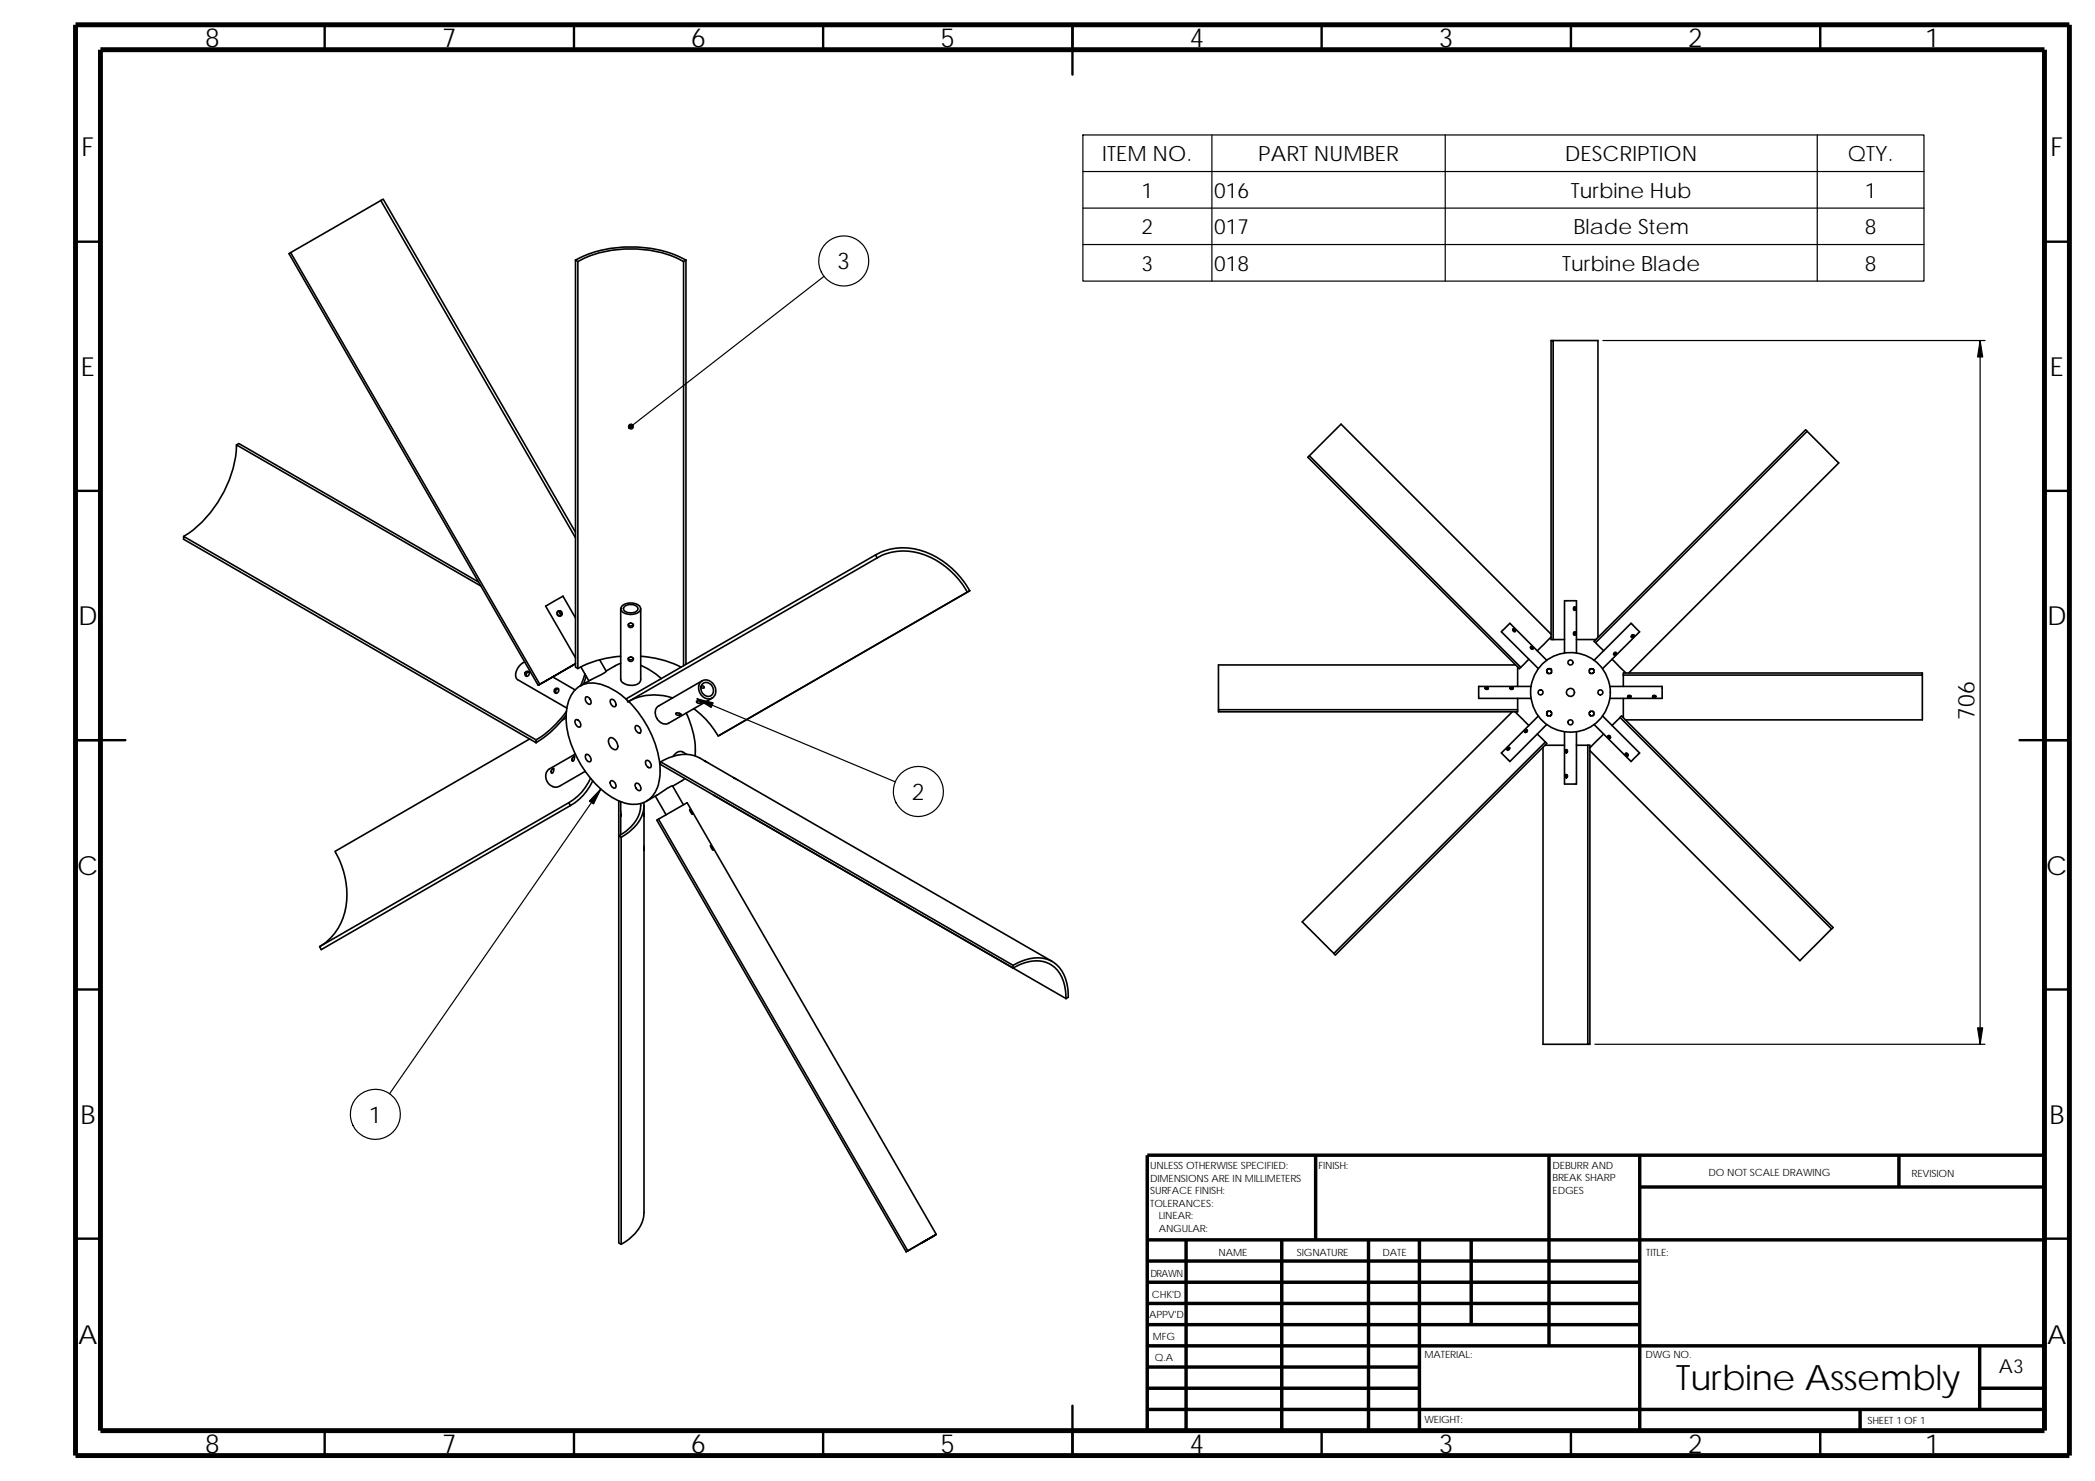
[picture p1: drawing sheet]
<svg xmlns="http://www.w3.org/2000/svg" width="297mm" height="210mm" viewBox="0 0 297 210" stroke-linecap="round" stroke-linejoin="round" font-family="sans-serif">
<g fill="none" stroke="#000" stroke-width=".34">
<path d="M46 3.5v3.5M81.4 3.5v3.5M116.7 3.5v3.5M152.1 3.5v7.1M187.4 3.5v3.5M222.7 3.5v3.5M258.1 3.5v3.5M10.7 34.3h3.5M289.9 34.3h3.5M10.7 69.6h3.5M289.9 69.6h3.5M10.7 104.9h7.1"/>
<path d="M286.3 104.9h7.1M10.7 140.3h3.5M289.9 140.3h3.5M10.7 175.6h3.5M289.9 175.6h3.5M152.1 199.3v7.1M46 202.8v3.6M81.4 202.8v3.6M116.7 202.8v3.6M187.4 202.8v3.6M222.7 202.8v3.6M258.1 202.8v3.6"/>
</g>
<g fill="none" stroke="#000" stroke-width=".49">
<path d="M162.7 175.8h127.2M162.7 178.8h69.8M168.2 175.8v27M181.7 175.8v27M186.5 163.8v12M194 175.8v27M201.2 175.8v27M208.6 175.8v12M219.6 163.8v27M232.5 168.3h57.4M232.5 163.8v39M269.2 163.8v4.5"/>
<path d="M289.9 163.8h-127.2v39M162.7 190.8h127.2M162.7 193.8h38.5M162.7 196.8h38.5M162.7 199.8h127.2M162.7 181.8h69.8M162.7 184.8h69.8M162.7 187.8h69.8M263.7 199.8v3M280.7 196.8h9.2M280.7 190.8v9"/>
</g>
<path d="M10.7 3.5h282.7v202.9h-282.7zM14.2 7h275.7v195.8h-275.7z" fill="none" stroke="#000" stroke-width=".7" stroke-linecap="butt"/>
<g fill="none" stroke="#000" stroke-width=".23">
<path d="M41.2 35.8l-.2 .2 35.3 61.2M41.2 35.8l35.3 61.2M54 28.4l.3-.2 27.3 47.3M54 28.4l27.6 47.8M54 28.4l-12.8 7.4M81.6 36.9a17.4 17.4 0 0 1 15.7 0M81.6 36.9v57.7l.3 .2M81.6 36.9l.3 .2M81.9 37.1a16.5 16.5 0 0 1 15 0v57.3M81.9 37.1v57.7M97.3 36.9v57.3M97.3 36.9l-.4 .2"/>
<path d="M219.9 48.3h.3v42.4h-.3zM220.2 48.3h6.4v42.1M26 76.1a16.5 16.5 0 0 0 7.5-13l34.7 20M33.5 63.1l.4-.2 33.9 19.6M124.1 78.7a8.8 8.8 0 0 1 9.6 .9 12.7 12.7 0 0 1 3.8 4.2M124.1 78.7l.3 .4M124.1 78.7l-35.3 20.4 .2 .4M124.4 79.1a8.4 8.4 0 0 1 9.1 .8 12.2 12.2 0 0 1 3.7 4l.3-.1M124.4 79.1l-35.4 20.4M185.4 64.8l.2-.2 30 30-.2 .2zM185.6 64.6l4.5-4.5 29.8 29.8M256.2 61.2l4.5 4.4-29.8 29.8"/>
<path d="M74.4 93.9a1.93 1.93 0 0 0-1.1 2.3l7.1 4.2M75 95.3l-.3 .1-.1 .2 .1 .3M76.3 97.2l5.3-3.1zM78.4 96l3.1 1.8M78.7 97.7l.4-.1 .1 .3a.34 .34 0 0 1-.5 .4 .34 .34 0 0 1 0-.6zM79.2 86.7a.38 .38 0 0 0-.1 .4 .38 .38 0 0 0 .4 .2M79.2 97.7l-.3 .1-.1 .2v.3M79.4 86.6a.36 .36 0 0 0 .3 .5M79.4 86.6v.3l.3 .2a.36 .36 0 0 1-.3-.4zM79.5 86.6v.3l.2 .2M81.6 87.6l-1.8-3.1-2.4 1.4 4.2 7.4M82.4 94.6l1.1 1.9"/>
<path d="M82.9 95.6l-.5 1.6M83 98.9a.53 .53 0 0 1 .8 .5l-.1 .4a.66 .66 0 0 1-.7-.9zM83.1 95.9l-.4 1.1M85 93.6l1 1.6-3.8 2.1M86.6 99.2a.68 .68 0 0 1 .6 1 .68 .68 0 0 1-.6-1zM88 94.1l-.7 .3-1.4 .7M88 93a14.8 14.8 0 0 0-6.1 1.8M88.2 85.9a1.98 1.98 0 0 1 2.5 .1 .73 .73 0 0 1-.7 1 1.53 1.53 0 0 1-2-.7zM88.6 86a1.26 1.26 0 0 1 1.9 .3 1.23 1.23 0 0 1-1.9 .3 .4 .4 0 0 1 0-.6zM88.9 99.2a9 9 0 0 0-4.6-2.3 3.5 3.5 0 0 0-3.8 3.1 12.3 12.3 0 0 0 2.2 9 10.8 10.8 0 0 0 6.5 5 3.6 3.6 0 0 0 4.3-3.3 13 13 0 0 0-3-9.6l-1.4-1.7M89.1 88.5a.38 .38 0 0 0 .3 .3 .38 .38 0 0 0 .4-.3M89.1 93.3v.1a.36 .36 0 0 0 .6 .1l.1-.2"/>
<path d="M89.2 88.4a.36 .36 0 0 1 .4 0 .36 .36 0 0 1 .1 .4l-.2 .2-.3-.1-.2-.3zM89.2 93.2a.35 .35 0 0 1 .4 0 .35 .35 0 0 1 .2 .4l-.2 .2h-.3a.31 .31 0 0 1-.1-.6zM90.8 94.3l1.6 .9 1.4 1M90.8 93a14.9 14.9 0 0 1 5.8 1.6M90.8 86.3v10.1a.9 .9 0 0 1-.9 .7 1.59 1.59 0 0 1-1.9-.7v-10.1M95.4 99a7.8 7.8 0 0 0-6.4 .5M98.8 99.4h.3l.4 .2a.45 .45 0 0 1-.7-.2zM99.3 96.7a1.37 1.37 0 0 1 1.5 0 1.37 1.37 0 0 1 .7 1.3 1.06 1.06 0 0 1-.7 1.1 1.06 1.06 0 0 1-1.2-.3 1.52 1.52 0 0 1-.3-2.1zM99.5 97.2l.3 .1v.2h-.4M99.6 96.5l-6.2 3.6a1.5 1.5 0 0 0 .6 2.5l.3 .1 .5-.2M99.6 97a1.03 1.03 0 0 1 1.4 .3 1.03 1.03 0 0 1-.2 1.4 1.08 1.08 0 0 1-1.2-.5 1.08 1.08 0 0 1 0-1.2zM101 99l-6.3 3.6"/>
<path d="M137.5 83.8l-35.7 20.6M210.6 97.7h.4M214.1 97.7h.4M214.5 89.3l.3 .3M214.9 94.3h-42.1v6.3M215.2 99v1.6M215.2 94.6v2.7M216.8 93.5l-1.2 1.1M217 91.8l.3 .3M217 91.7l.3 .1v.2a.23 .23 0 0 1-.3 0 .23 .23 0 0 1 0-.3zM217.1 97.3h-7.4v1.7h7.4M219.3 93.6l-5.2-5.2-1.1 1-.1 .2 5.2 5.2"/>
<path d="M219.9 90.3l-1.9 2M220.2 90.7h1.6M221.8 92.6v-7.4h1.7v7.4M223.2 86.1h.2v.3a.14 .14 0 0 1-.1 .1 .14 .14 0 0 1-.2-.1zM223.2 89.6h.1l.1 .3a.16 .16 0 0 1-.1 .1 .16 .16 0 0 1-.2-.1zM223.2 86.1v.4M223.2 89.6v.4M223.5 90.7h2.8M226 93.6l5.3-5.2 1.2 1.2-5.3 5.2M226 90.9l30-30 .2 .3-30 29.9zM226.2 91.1l1.2 1.2M228.3 97.3h7.4v1.7h-7.4"/>
<path d="M228.6 93.5l1.9 1.9M228.8 92.6l.3-.1 .1 .1-.2 .3h-.1zM229.1 92.5l-.3 .3M230.2 95.4h42.4v.3h-42.4zM230.2 95.7v1.6M230.2 99v2.8M230.8 98.7h.4M230.8 98.7l.3-.1a.14 .14 0 0 1 .1 .2 .14 .14 0 0 1-.1 .1l-.3-.1zM231.4 90h.2l.1 .1-.2 .3-.2-.1zM231.6 90l-.3 .3M234.4 98.7h.3M234.4 98.7l.2-.1 .2 .2-.4 .1z"/>
<path d="M272.6 95.7v6.4h-42.2M75.1 104.8l-27.6 15.9a11.1 11.1 0 0 1 .7 10.5 7.6 7.6 0 0 1-2.9 3M76 104.9l-50-28.8v.4l50 28.8M76 104.9v.4M78.3 109l.1-.1a.48 .48 0 0 1-.2 .7l-.1-.3zM80.3 101.8l-.7 .4M80.3 101.4a14.6 14.6 0 0 1-4.3 3.9M80.3 100.9a14.7 14.7 0 0 1-4.3 4M80.6 113.8l.3 .4M80.6 113.8l-35.3 20.4 .2 .4 35.4-20.4M81.3 107.3l.2-.1-.1 .5-.2 .2-.1-.3zM81.6 106.9l-3.7 2.1a1.44 1.44 0 0 0-.3 1.8 1.44 1.44 0 0 0 1.7 .7l3.7-2.1"/>
<path d="M81.6 102a.69 .69 0 0 1 .6 1.1 .7 .7 0 0 1-.6-1.1zM83.1 107a.68 .68 0 0 1 .6 1 .68 .68 0 0 1-.6-1zM83.7 110.3a7.3 7.3 0 0 1-3.1 3.5M84 110.7a7.7 7.7 0 0 1-3.1 3.5M86.3 104.8a.62 .62 0 0 1 1 .3l.2 .2a.57 .57 0 0 1-.3 1 1.26 1.26 0 0 1-.9-1.5zM86.6 110.7a.71 .71 0 0 1 .7 .9 .49 .49 0 0 1-.5 0 .49 .49 0 0 1-.3-.4v-.2zM87.7 113.6v62.6l.4 .2M88 113.7v2M88 115.7v2.7M88.1 115.4l-.1 .3M88.1 118.7v57.7a5.7 5.7 0 0 0 3.2-4.5v-51.4M90.1 111.1a.64 .64 0 0 1 .6 .3 .64 .64 0 0 1 .1 .7 .69 .69 0 0 1-.7-1z"/>
<path d="M90.2 102.9a.68 .68 0 0 1 .6 1 .68 .68 0 0 1-.6-1zM91.3 113.8a5 5 0 0 1-2.6 4.5l-.6 .4-.4-.2a5.4 5.4 0 0 0 3.1-4.3v-.3M91.3 115.7v4.8v-.3M91.3 114.2v1.5v-.3M91.6 107.8a.68 .68 0 0 1 .6 1 .68 .68 0 0 1-.6-1zM91.6 113.6l2.9-1.8 .9-.4 1.5 2.7M92.9 112.9l1.5 2.6M93.4 116.1l-.3 .2 35.4 61.2M93.4 116.1l35.3 61.3M93.4 116.1l4-2.3 35.4 61.2M93.7 108l49.9 28.9M93.7 108v.4l57.4 33.2"/>
<path d="M95.8 101.1h.3l.3 .1a.13 .13 0 0 1 .2 .1 .13 .13 0 0 1-.2 .1h-.4zM97.1 110.4l-1.7 1.1M97.3 101.1a12.2 12.2 0 0 1 1.2 6.1M97.4 107a1.2 1.2 0 0 0-1.4-.4l-.6 .7M97.8 114.8l.4 .6-.2-.1zM98.4 100.5a12.2 12.2 0 0 1 3.4 3.9l.4-.2M99.9 107.9l.3 .2M99.9 107.9l4.2 2.4M99.9 107.9a5.1 5.1 0 0 0-5.5-.2l-.7 .3M100.7 119.9l.4 .6zM104.1 110.3l.3 .1M104.1 110.3h-.1l45.2 26"/>
<path d="M172.8 100.6h42.4v.3h-42.4zM213.7 106a.17 .17 0 0 1 .3 0 .17 .17 0 0 1-.1 .3h-.2zM214.1 106.1l-.3 .2M214.4 100.9l-29.8 29.8 4.5 4.5M214.8 100.9l2 2M216.2 103.5h.3v.2l-.3 .1zM216.6 103.6l-.2 .1-.1 .1M218 104.1l1.1 1.1M218.1 101.5l-5.2 5.3 1.2 1.2 5.2-5.3M218.8 105.9v42.2h6.3M219.1 105.7h2.7M221.8 103.8v7.4h1.7v-7.4"/>
<path d="M222 109.9l.1-.1 .1 .2-.1 .3-.2-.2zM222 106.3a.22 .22 0 0 1 .2 .1 .22 .22 0 0 1 0 .2 .15 .15 0 0 1-.1 .1 .15 .15 0 0 1-.2-.1zM222.2 109.9v.3M222.2 106.3v.4M223.5 105.7h1.6M225.1 105.7h.3v42.4h-.3zM225.4 106.4l29.8 29.8 4.5-4.5M227.2 101.5l5.3 5.3-1.2 1.2-5.3-5.3M227.4 104.1l-2 1.9M228.1 104.3l.1 .2 .1 .1M229.7 101.7l.2-.2 30 30-.2 .2zM229.7 101.7l-1.1 1.2"/>
<path d="M230.5 106.8h.2l.1 .3h-.3zM230.6 106.8l.2 .3M143.6 136.9v.3a5.6 5.6 0 0 1 5-.6 4.7 4.7 0 0 1 2.5 4.2v.8M143.6 136.9a5.9 5.9 0 0 1 5.2-.8 4.9 4.9 0 0 1 2.6 4.5l.1 .8-.4 .2M189.1 135.2l30-30 .2 .2-30 30zM128.7 177.4l-.2 .1M130.7 176.2l2.1-1.2-4.1 2.4M130.7 176.2h.1M130.7 176.2l1.7-.9-3.9 2.2"/>
<circle cx="74.7" cy="95.5" r=".33"/>
<circle cx="79.3" cy="87" r=".38"/>
<circle cx="210.8" cy="97.6" r=".2"/>
<circle cx="214.3" cy="97.6" r=".21"/>
<circle cx="214.7" cy="89.3" r=".19"/>
<circle cx="218.4" cy="98.2" r=".35"/>
<circle cx="219.7" cy="95.2" r=".36"/>
<circle cx="222.7" cy="98.2" r="5.7"/>
<circle cx="222.7" cy="93.9" r=".36"/>
<circle cx="222.7" cy="98.2" r=".57"/>
<circle cx="225.7" cy="95.2" r=".35"/>
<circle cx="226.9" cy="98.2" r=".36"/>
<circle cx="219.7" cy="101.2" r=".36"/>
<circle cx="222.7" cy="102.4" r=".36"/>
<circle cx="225.7" cy="101.2" r=".34"/>
<circle cx="228.2" cy="104.5" r=".19"/>
</g>
<g fill="none" stroke="#000" stroke-width=".17">
<path d="M153.5 19.1h119.3v20.8h-119.3zM171.8 19.1v20.8M204.9 19.1v20.8M257.7 19.1v20.8M116.8 39.2l-27.4 21.3M153.5 29.5h119.3M153.5 34.7h119.3M153.5 24.3h119.3M227.3 48.3h54.1M280.8 48.3v99.8M98.8 99.1l28.1 11.7M85.2 111.9l-30 43.2"/>
<path d="M226.1 148.1h55.3"/>
<circle cx="119.6" cy="37" r="3.5"/>
<circle cx="130.2" cy="112.2" r="3.5"/>
<circle cx="53.2" cy="158" r="3.5"/>
</g>
<g fill="#000" stroke="#000" stroke-width=".17">
<path d="M280.8 48.3l.3 2.3h-.7z" fill-rule="evenodd"/>
<path d="M89.2 60.2a.36 .36 0 0 1 .5 .1 .36 .36 0 0 1 0 .5 .36 .36 0 0 1-.5-.1l.2-.2-.2 .2-.1-.3z" fill-rule="evenodd"/>
<path d="M98.8 99.1l2.3 .6-.3 .6z" fill-rule="evenodd"/>
<path d="M85.2 111.9l-1 2.1-.6-.4z" fill-rule="evenodd"/>
<path d="M280.4 145.7h.7l-.3 2.4z" fill-rule="evenodd"/>
</g>
<text font-size="5" x="237.6" y="197.1">Turbine Assembly</text>
<g font-size="3.7">
<text x="29.1" y="6.7">8</text>
<text x="62.7" y="6.7">7</text>
<text x="98" y="6.7">6</text>
<text x="133.3" y="6.7">5</text>
<text x="168.7" y="6.7">4</text>
<text x="204" y="6.7">3</text>
<text x="239.4" y="6.7">2</text>
<text x="272.9" y="6.7">1</text>
<text x="11.6" y="22.1">F</text>
<text x="290.7" y="22.1">F</text>
<text x="11.5" y="53.3">E</text>
<text x="290.6" y="53.3">E</text>
<text x="11.1" y="88.7">D</text>
<text x="290.3" y="88.7">D</text>
<text x="11" y="124">C</text>
<text x="290.1" y="124">C</text>
<text x="11.4" y="159.3">B</text>
<text x="290.6" y="159.3">B</text>
<text x="11.1" y="190.6">A</text>
<text x="290.3" y="190.6">A</text>
<text x="29.1" y="206">8</text>
<text x="62.7" y="206">7</text>
<text x="98" y="206">6</text>
<text x="133.3" y="206">5</text>
<text x="168.7" y="206">4</text>
<text x="204" y="206">3</text>
<text x="239.4" y="206">2</text>
<text x="272.9" y="206">1</text>
</g>
<g font-size="3.3">
<text x="118.7" y="38.2">3</text>
<text x="280" y="102.1" transform="rotate(-90 280 102.1)">706</text>
<text x="129.3" y="113.4">2</text>
<text x="52.3" y="159.2">1</text>
</g>
<g font-size="3">
<text x="156.3" y="22.8">ITEM NO.</text>
<text x="178.4" y="22.8">PART NUMBER</text>
<text x="221.9" y="22.8">DESCRIPTION</text>
<text x="262" y="22.8">QTY.</text>
<text x="161.8" y="28">1</text>
<text x="172.2" y="28">016</text>
<text x="222.7" y="28">Turbine Hub</text>
<text x="264.4" y="28">1</text>
<text x="161.8" y="33.2">2</text>
<text x="172.2" y="33.2">017</text>
<text x="223.1" y="33.2">Blade Stem</text>
<text x="264.4" y="33.2">8</text>
<text x="161.8" y="38.4">3</text>
<text x="172.2" y="38.4">018</text>
<text x="221.5" y="38.4">Turbine Blade</text>
<text x="264.4" y="38.4">8</text>
</g>
<text font-size="2.7" x="283.4" y="194.7">A3</text>
<g font-size="1.4">
<text x="163.1" y="165.8">UNLESS OTHERWISE SPECIFIED:</text>
<text x="163.1" y="167.6">DIMENSIONS ARE IN MILLIMETERS</text>
<text x="186.9" y="165.8">FINISH:</text>
<text x="220.1" y="165.7">DEBURR AND</text>
<text x="220.1" y="167.5">BREAK SHARP</text>
<text x="242.2" y="166.8">DO NOT SCALE DRAWING</text>
<text x="271" y="166.9">REVISION</text>
<text x="163.1" y="171.1">TOLERANCES:</text>
<text x="163.1" y="169.3">SURFACE FINISH:</text>
<text x="164.3" y="172.9">LINEAR:</text>
<text x="220.1" y="169.3">EDGES</text>
<text x="164.3" y="174.6">ANGULAR:</text>
<text x="172.8" y="178.1">NAME</text>
<text x="183.9" y="178.1">SIGNATURE</text>
<text x="196" y="178.1">DATE</text>
<text x="233.4" y="178.1">TITLE:</text>
<text x="163.1" y="181">DRAWN</text>
<text x="163.3" y="184">CHK'D</text>
<text x="162.9" y="186.9">APPV'D</text>
<text x="163.4" y="190">MFG</text>
<text x="163.7" y="192.9">Q.A</text>
<text x="202" y="192.6">MATERIAL:</text>
<text x="233.3" y="192.6">DWG NO.</text>
<text x="202" y="201.8">WEIGHT:</text>
<text x="264.8" y="201.8">SHEET 1 OF 1</text>
</g>
</svg>
